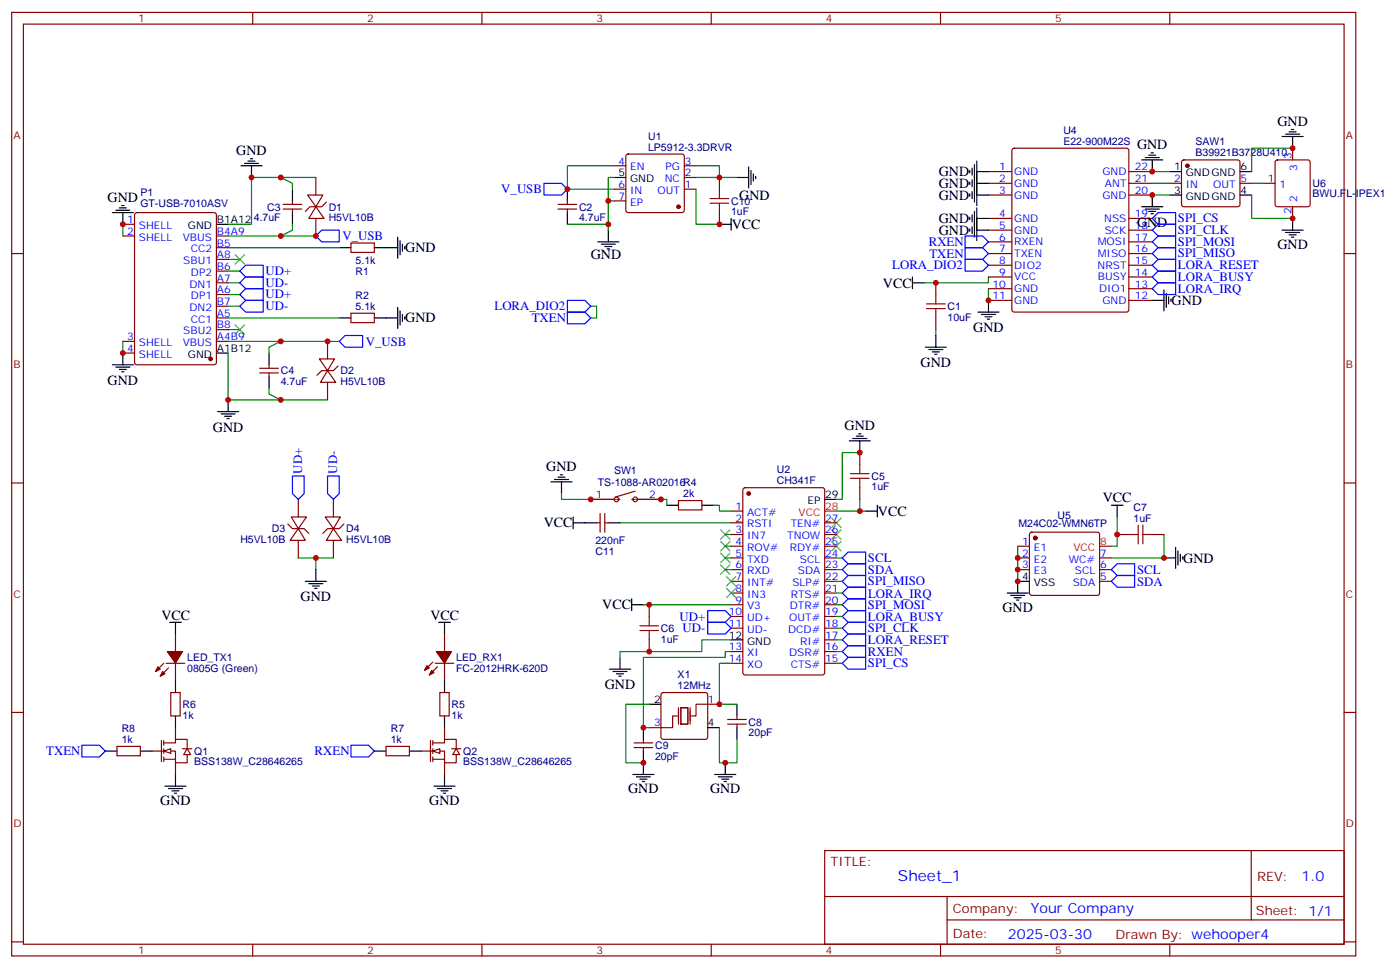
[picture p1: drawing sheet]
<svg xmlns="http://www.w3.org/2000/svg" width="422mm" height="292mm" viewBox="0 0 422 292" stroke-linecap="round" stroke-linejoin="round" font-family="sans-serif">
<g fill="none" stroke="#870000" stroke-width=".35">
<path d="M3.5 3.7h405.4v284.4h-405.4zM7.1 7.3h398.2v277.3h-398.2zM76.2 3.7v3.6M145.3 3.7v3.6M214.5 3.7v3.6M283.6 3.7v3.6M352.8 3.7v3.6M92.8 58.8h4.6l-2.2 3.5zM95.2 53.5v5.3M185.2 57h3.5M185.2 50h3.5M189 46.6l.4-.2h16.3l.5 .2 .2 .5v16.3l-.3 .5-.4 .2h-16.3l-.5-.3-.2-.4v-16.3z"/>
<path d="M206.4 57h3.5M206.4 53.5h3.5M206.4 50h3.5M217 53.5v3.5M298.1 51.7h7.1M298.1 55.2h7.1M298.1 58.8h7.1M305.4 44.9l.5-.2h33.8l.5 .2 .2 .5v47.9l-.2 .5-.5 .3h-33.8l-.5-.3-.2-.5v-47.9zM340.4 51.7h7.1M340.4 55.2h7.1M340.4 58.8h7.1M3.5 76.4h3.6"/>
<path d="M37 71.1h3.6M37 67.6h3.6M40.8 64.3l.5-.2h23.3l.6 .4 .1 44.7-.5 .7h-23.5l-.7-.4v-44.7zM65.3 71.1h3.5M65.3 74.6h3.5M65.3 78.2h3.5M85.4 63h5.6M85.4 61.6h5.6M88.2 60.5v1.1M88.2 63v1.1M95.2 62.3l2.5 3.5h-4.6zM95.2 65.8v5.3"/>
<path d="M98.4 60.9l-1.4 1.4h-3.5l-1.4 1.4M105.8 73.2h7.1v2.9h-7.1zM168.3 63h5.6M168.3 61.6h5.6M171.1 60.5v1.1M171.1 63v1.1M185.2 60.5h3.5M217 64.1v3.5M298.1 76.4h7.1M298.1 65.8h7.1M298.1 69.4h7.1M298.1 72.9h7.1"/>
<path d="M298.1 79.9h7.1M340.4 76.4h7.1M340.4 65.8h7.1M340.4 69.4h7.1M340.4 72.9h7.1M340.4 79.9h7.1M405.3 76.4h3.6M65.3 81.7h3.5M65.3 85.2h3.5M65.3 88.8h3.5M65.3 92.3h3.5M65.3 95.8h3.5"/>
<path d="M65.3 99.3h3.5M105.8 94.4h7.1v2.8h-7.1zM282.2 85.2v3.6M282.2 95.8v3.5M298.1 83.5h7.1M298.1 87h7.1M298.1 90.5h7.1M340.4 83.5h7.1M340.4 87h7.1M340.4 90.5h7.1M37 106.4h3.6M37 102.9h3.6"/>
<path d="M65.3 102.9h3.5M78.3 112.4h5.7M78.3 111h5.7M81.1 109.9v1.1M81.1 112.4v1.1M96.3 108.2h4.6l-2.1 3.5zM98.8 111.7l2.4 3.5h-4.5zM98.8 102.9v5.3M98.8 115.2v5.3M102 110.3l-1.5 1.4h-3.5l-1.4 1.4M259.3 136.4v3.5M3.5 145.6h3.6"/>
<path d="M179.9 157.6h1.1M181 154.7v5.7M182.4 157.6h1M182.4 154.7v5.7M204.6 150.8h7.1v2.9h-7.1zM220.5 154h3.5M220.5 157.6h3.5M224.2 147.2l.5-.2h23.3l.7 .4v55.3l-.5 .7h-23.5l-.6-.5-.1-55.2zM248.7 157.6h3.5M259.3 147v3.5M405.3 145.6h3.6M220.5 161.1h3.5"/>
<path d="M220.5 164.6h3.5M220.5 168.1h3.5M220.5 171.7h3.5M220.5 175.2h3.5M220.5 178.7h3.5M248.7 161.1h3.5M248.7 164.6h3.5M248.7 168.1h3.5M248.7 171.7h3.5M248.7 175.2h3.5M248.7 178.7h3.5M306.9 164.6h3.5"/>
<path d="M306.9 168.1h3.5M306.9 171.7h3.5M310.7 160.6l.4-.2h19.8l.5 .2 .2 .5v17.6l-.2 .5-.5 .2h-19.8l-.4-.2-.3-.5v-17.6zM331.6 168.1h3.5M331.6 171.7h3.5M331.6 175.2h3.5M336.9 161.1h3.5M347.5 161.1h3.5M49.4 199.9l-2.5 2.5M50.1 199.9h5.6M52.9 191.1v5.3M52.9 199.9v5.3"/>
<path d="M130.5 199.5l-2.4 2.5M131.2 199.9h5.7M134.1 191.1v5.3M134.1 199.9v5.3M195.8 182.2v3.6M195.8 192.8v3.6M220.5 182.2h3.5M220.5 185.8h3.5M220.5 189.3h3.5M220.5 196.4h3.5M220.5 199.9h3.5M248.7 182.2h3.5"/>
<path d="M248.7 185.8h3.5M248.7 189.3h3.5M248.7 196.4h3.5M248.7 199.9h3.5M248.7 192.8h3.5M3.5 214.7h3.6M50.8 201.3l-2.5 2.5M51.5 208.7h2.8v7.1h-2.8zM52.9 219.3v3.5M131.9 200.9l-2.4 2.5M132.6 208.7h2.9v7.1h-2.9zM195.8 219.3h3.5"/>
<path d="M199.6 208.9l.4-.2h12.7l.5 .2 .2 .5v12.7l-.2 .5-.5 .2h-12.7l-.5-.2-.2-.5v-12.7zM213.4 212.2h3.6M219.4 216.8h5.7M219.4 218.2h5.7M222.2 215.8v1M222.2 218.2v1.1M405.3 214.7h3.6M35.3 224.9h7v2.9h-7zM45.9 226.3h7v3.6h3.5v-2.5M48.7 223.2v6.3M49.4 223.9h3.5v-1.1h3.5v2.8M49.4 223.2v1.4"/>
<path d="M49.4 225.6v1.4M49.4 228.1v1.4M49.4 228.8h3.5M52.9 229.9v3.5M55 225.6h2.9M116.4 224.9h7.1v2.9h-7.1zM191.2 225.3h5.6M191.2 223.9h5.6M194 222.8v1.1M194 225.3v1M248.7 256.3h156.6v28.3h-156.6zM377.3 256.4v20.8"/>
<path d="M248.7 270.2h156.5M285.6 277.2h119.6M285.6 270.2v14.1M3.5 283.8h3.6M76.2 284.6v3.5M145.3 284.6v3.5M214.5 284.6v3.5M283.6 284.6v3.5M352.8 284.6v3.5M405.3 283.8h3.6"/>
</g>
<g fill="none" stroke="#3c3" stroke-width=".35">
<path d="M70.9 76.8l2.8 2.8M73.7 76.8l-2.8 2.8M70.9 97.9l2.8 2.9M73.7 97.9l-2.8 2.9M217.3 159.7l2.8 2.8M220.1 159.7l-2.8 2.8M250.8 159.7l2.8 2.8M250.8 156.1l2.8 2.9M253.6 159.7l-2.8 2.8M253.6 156.1l-2.8 2.9M217.3 163.2l2.8 2.8M217.3 166.7l2.8 2.8"/>
<path d="M217.3 170.3l2.8 2.8M220.1 163.2l-2.8 2.8M220.1 166.7l-2.8 2.8M220.1 170.3l-2.8 2.8M250.8 163.2l2.8 2.8M253.6 163.2l-2.8 2.8"/>
</g>
<g fill="none" stroke="#008700" stroke-width=".35">
<path d="M84.7 53.5l3.5 1.7v1.8M95.2 53.5h-19.4v14.1h-7M185.2 50h-14.1v7h14.1M185.2 53.5h-1.8v14.1M209.9 57v10.6h7.1M209.9 53.5h12.3M37 67.6v3.5M68.8 74.6h33.5M68.8 78.2h3.5M68.8 71.1h26.4M88.2 67.6v1.8l-3.5 1.7M171.1 67.6h12.3v1.8"/>
<path d="M183.4 60.5h1.8M68.8 85.2h3.5M68.8 88.8h3.5M68.8 95.8h33.5M68.8 99.3h3.5M68.8 92.3h3.5M68.8 81.7h3.5M178.2 92.3h1.7v3.5h-1.7M282.2 99.3v1.8M298.1 83.5v1.7h-19.4M298.1 87v3.5M37 102.9v3.5"/>
<path d="M68.8 106.4v14.1h30M68.8 102.9h33.5M81.1 117v1.7l3.6 1.8M84.7 102.9l-3.6 1.7v1.8M259.3 136.4h-5.3v14.1h-1.8M187 157.6h33.5M252.2 154h8.9M259.3 150.5v3.5M336.9 155.8v8.8h-1.8M218.7 161.1h1.8M218.7 164.6h1.8M218.7 168.1h1.8"/>
<path d="M218.7 171.7h1.8M252.2 168.1h1.8M252.2 171.7h1.8M306.9 164.6v10.6M351 161.1v7h-15.9M194 182.2h26.5M220.5 196.4h-1.8v1.7h-24.7v21.2h1.8M220.5 199.9h-3.5v12.3h5.2M220.5 192.8h-8.8v3.6h-24.7v1.7M195.8 212.2h-7.1v17.7h5.3M217 219.3v10.6h5.2v-7.1"/>
</g>
<g fill="none" stroke="#000" stroke-width=".35">
<path d="M72.7 50h6.3M73.7 49.2h4.3M74.8 48.5h2.1M75.5 47.8h.7M75.8 50v3.5M88.2 57v3.5M171.1 57v3.5M185.2 53.5h3.5M222.2 53.5h3.6M225.8 50.3v6.4M226.5 51.4v4.2M227.2 52.4v2.1"/>
<path d="M227.9 53.1v.7M292.5 51.4v.7M292.5 54.9v.7M292.5 58.4v.7M293.2 50.7v2.1M293.2 54.2v2.1M293.2 57.7v2.1M293.9 49.6v11.3M294.6 51.7h3.5M294.6 48.5v13.4M294.6 55.2h3.5M294.6 58.8h3.5"/>
<path d="M344.3 48.2h6.4M345.4 47.5h4.2M346.4 46.8h2.1M347.1 46.1h.7M347.5 48.2v3.5M347.5 58.8v3.5M33.9 64.1h6.3M34.9 63.4h4.3M36 62.7h2.1M36.7 61.9h.7M37 64.1v3.5M65.3 67.6h3.5"/>
<path d="M88.2 64.1v3.5M102.3 74.6h3.5M112.9 74.6h7M119.9 71.5v6.3M120.6 72.5v4.3M121.4 73.6v2.1M122.1 74.3v.7M171.1 64.1v3.5M180.3 72.9h6.3M181.3 73.6h4.3M182.4 74.3h2.1M183.1 75h.7"/>
<path d="M183.4 69.4v3.5M217 67.6h3.5M220.5 65.8v3.6M292.5 65.5v.7M292.5 69v.7M293.2 64.8v2.1M293.2 68.3v2.1M293.9 63.7v7.8M294.6 62.7v9.8M294.6 65.8h3.5M294.6 69.4h3.5M344.3 62.3h6.4"/>
<path d="M345.4 63h4.2M346.4 63.7h2.1M347.1 64.4h.7M102.3 95.8h3.5M112.9 95.8h7M119.9 92.6v6.4M120.6 93.7v4.2M121.4 94.8v2.1M122.1 95.5v.7M275.2 85.2h3.5M275.2 83.5v3.5M294.9 94.1h6.4"/>
<path d="M296 94.8h4.2M297 95.5h2.2M297.7 96.2h.7M298.1 90.5v3.6M347.5 90.5h3.5M351 87.3v6.4M351.7 88.4v4.2M352.4 89.5v2.1M353.1 90.2v.7M33.9 109.9h6.3M34.9 110.6h4.3M36 111.3h2.1"/>
<path d="M36.7 112h.7M37 106.4v3.5M65.3 106.4h3.5M81.1 106.4v3.5M81.1 113.5v3.5M279 104.6h6.4M280.1 105.3h4.2M281.2 106h2.1M281.9 106.8h.7M282.2 101.1v3.5M65.6 124h6.4M66.7 124.7h4.2"/>
<path d="M67.7 125.4h2.1M68.4 126.2h.7M68.8 120.5v3.5M256.1 132.9h6.4M257.2 132.2h4.2M258.2 131.4h2.1M258.9 130.7h.7M259.3 132.9v3.5M166.2 145.2h6.3M167.2 144.5h4.2M168.3 143.8h2.1M169 143.1h.7"/>
<path d="M169.3 145.2v3.5M172.9 157.6h7M172.9 155.8v3.5M183.4 157.6h3.6M201.1 152.3h3.5M211.7 152.3h3.5M248.7 150.5h3.5M261.1 154h3.5M264.6 152.3v3.5M335.1 152.3h3.6M336.9 152.3v3.5M303.7 178.7h6.4"/>
<path d="M304.8 179.4h4.2M310.4 175.2h-3.5v3.5M351 168.1h3.5M354.5 165v6.3M355.2 166v4.3M356 167.1v2.1M356.7 167.8v.7M187 198.1v3.5M190.5 182.2h3.5M190.5 180.5v3.5M220.5 192.8h3.5M305.9 180.1h2.1"/>
<path d="M306.6 180.8h.7M52.9 205.2v3.5M52.9 215.8v3.5M134.1 205.2v3.5M134.1 215.8v3.5M183.8 201.6h6.3M184.9 202.4h4.2M185.9 203.1h2.1M186.6 203.8h.7M194 219.3v3.5M195.8 212.2h3.5M213.4 219.3h3.6"/>
<path d="M222.2 212.2v3.6M222.2 219.3v3.5M31.7 226.3h3.6M42.3 226.3h3.6M49.7 236.9h6.4M50.8 237.6h4.2M51.9 238.3h2.1M52.6 239h.7M52.9 233.4v3.5M112.9 226.3h3.5M123.5 226.3h3.5M130.9 236.9h6.3"/>
<path d="M131.9 237.6h4.3M133 238.3h2.1M133.7 239h.7M134.1 233.4v3.5M190.9 233.4h6.3M191.9 234.1h4.2M193 234.8h2.1M193.7 235.5h.7M194 226.3v7.1M215.5 233.4h6.4M216.6 234.1h4.2M217.7 234.8h2.1"/>
<path d="M218.4 235.5h.7M218.7 229.9v3.5"/>
</g>
<g fill="#870000" stroke="#870000" stroke-width=".35">
<path d="M130.2 202l.7 .7-1.4 .7z"/>
<path d="M128.8 200.6l.7 .7-1.4 .7z"/>
<path d="M131.6 196.4h4.6l-2.1 3.5z"/>
<path d="M49 202.4l.7 .7-1.4 .7z"/>
<path d="M47.6 200.9l.7 .7-1.4 .8z"/>
<path d="M50.4 196.4h4.6l-2.1 3.5z"/>
<circle cx="225.8" cy="148.7" r=".53"/>
<circle cx="312.2" cy="162.1" r=".53"/>
<circle cx="63.5" cy="108.2" r=".53"/>
<circle cx="204.6" cy="62.3" r=".53"/>
</g>
<path d="M248.7 154h3.5M331.6 164.6h3.5" fill="none" stroke="#f00" stroke-width=".35"/>
<g fill="none" stroke="#00f" stroke-width=".35">
<path d="M164 55.2h5.3l1.8 1.8-1.8 1.8h-5.3zM95.2 71.1l1.8-1.7h5.3v3.5h-5.3zM291 78.2h5.3l1.8 1.7-1.8 1.8h-5.3zM347.5 69.4l1.7-1.8h5.3v3.5h-5.3zM347.5 79.9l1.7-1.7h5.3v3.5h-5.3zM349.2 64.1h5.3v3.5h-5.3l-1.7-1.8zM349.2 74.6h5.3v3.6h-5.3l-1.7-1.8zM349.2 71.1h5.3v3.5h-5.3l-1.7-1.7zM72.3 81.7l1.8-1.8h5.3v3.6h-5.3zM72.3 88.8l1.8-1.8h5.3v3.5h-5.3zM72.3 85.2l1.8-1.7h5.3v3.5h-5.3zM74.1 90.5h5.3v3.6h-5.3l-1.8-1.8z"/>
<path d="M171.1 90.5h5.3l1.8 1.8-1.8 1.8h-5.3zM347.5 87l1.7-1.8h5.3v3.6h-5.3zM349.2 81.7h5.3v3.5h-5.3l-1.7-1.7zM102.3 102.9l1.8-1.8h5.3v3.5h-5.3zM254 168.1l1.8-1.7h5.3v3.5h-5.3zM254 171.7l1.8-1.8h5.3v3.5h-5.3zM335.1 171.7l1.8-1.8h5.3v3.5h-5.3zM335.1 175.2l1.8-1.8h5.3v3.6h-5.3zM213.4 187.5h5.3l1.8 1.8-1.8 1.8h-5.3zM213.4 184h5.3l1.8 1.8-1.8 1.7h-5.3zM24.7 224.6h5.3l1.7 1.7-1.7 1.8h-5.3zM105.8 224.6h5.3l1.8 1.7-1.8 1.8h-5.3z"/>
</g>
<path d="M204.3 215.8h-1.5v3.5h-3.5M204.6 213.3v4.9M205.3 213.3h2.1v4.9h-2.1zM208.1 213.3v4.9M213.4 212.2h-3.5v3.6h-1.4" fill="none" stroke="#870012" stroke-width=".35"/>
<g fill="none" stroke="#a10000" stroke-width=".35">
<path d="M214.1 59.8h5.7M217 57v2.8M214.1 61.2h5.7M217 61.2v2.9M279.4 93h5.6M279.4 91.6h5.6M282.2 88.8v2.8M282.2 93v2.8M259.3 139.9v2.8M256.5 144.1h5.6M256.5 142.7h5.6M259.3 144.1v2.9"/>
<path d="M343.3 158.3v5.6M344.7 158.3v5.6M340.4 161.1h2.9M344.7 161.1h2.8M193 190h5.6M193 188.6h5.6M195.8 185.8v2.8M195.8 190v2.8"/>
</g>
<g fill="#fff" stroke="#870000" stroke-width=".35">
<path d="M56.4 225.6l1.1 1.8h-2.1z"/>
<path d="M49.4 226.3l2.1-.7v1.4z"/>
</g>
<path d="M134.1 219.3v3.5M127 226.3h7.1v3.6h3.5v-2.5M129.8 223.2v6.3M130.5 223.9h3.6v-1.1h3.5v2.8M130.5 223.2v1.4M130.5 225.6v1.4M130.5 228.1v1.4M130.5 228.8h3.6M134.1 229.9v3.5M136.2 225.6h2.8" fill="none" stroke="#870000" stroke-width=".35"/>
<g fill="#fff" stroke="#870000" stroke-width=".35">
<path d="M137.6 225.6l1 1.8h-2.1z"/>
<path d="M130.5 226.3l2.1-.7v1.4z"/>
</g>
<g fill="none" stroke="#00f" stroke-width=".35">
<path d="M291 71.1h5.3l1.8 1.8-1.8 1.7h-5.3zM291 74.6h5.3l1.8 1.8-1.8 1.8h-5.3zM171.1 94.1h5.3l1.8 1.7-1.8 1.8h-5.3zM88.2 143.4h3.5v5.3l-1.7 1.8-1.8-1.8zM98.8 143.4h3.5v5.3l-1.8 1.8-1.7-1.8zM254 178.7l1.8-1.7h5.3v3.5h-5.3zM255.8 173.4h5.3v3.6h-5.3l-1.8-1.8zM254 196.4l1.8-1.8h5.3v3.5h-5.3zM254 185.8l1.8-1.8h5.3v3.5h-5.3zM254 192.8l1.8-1.7h5.3v3.5h-5.3zM254 189.3l1.8-1.8h5.3v3.6h-5.3zM254 182.2l1.8-1.7h5.3v3.5h-5.3z"/>
<path d="M254 199.9l1.8-1.8h5.3v3.5h-5.3z"/>
</g>
<g fill="none" stroke="#008700" stroke-width=".35">
<path d="M209.9 50h7.1v3.5M347.5 51.7h5.3M347.5 58.8h5.3M347.5 55.2h5.3M377.5 58.8v7h12.3M377.5 55.2h3.5M389.8 44.7h-12.3v7M169.3 148.7v1.8h17.7M190.5 150.5h10.6v1.8M215.2 152.3h1.8v1.7h3.5M90 168.1h5.2v3.6M95.2 168.1h5.3"/>
<path d="M252.2 175.2h1.8M252.2 178.7h1.8M252.2 199.9h1.8M252.2 182.2h1.8M252.2 189.3h1.8M252.2 192.8h1.8M252.2 185.8h1.8M252.2 196.4h1.8"/>
</g>
<path d="M219.1 173.8l2.8 2.8M219.1 177.3l2.8 2.8M221.9 173.8l-2.8 2.8M221.9 177.3l-2.8 2.8" fill="none" stroke="#3c3" stroke-width=".35"/>
<g fill="none" stroke="#870000" stroke-width=".35">
<path d="M352.8 55.2h3.5M356.5 48.4l.5-.2h16.2l.5 .2 .2 .5v12.7l-.2 .5-.5 .2h-16.2l-.5-.2-.2-.5v-12.7zM373.9 55.2h3.6M381 55.2h3.5M384.8 48.4l.4-.2h9.2l.5 .2 .2 .5v12.7l-.2 .5-.5 .2h-9.2l-.5-.2-.2-.5v-12.7zM389.8 44.7v3.5M389.8 62.3v3.5M86.8 157.9l1.4 1.4h3.5l1.4 1.4M87.8 155.8h4.6l-2.4 3.5zM90 159.3l2.1 3.5h-4.6zM90 150.5v5.3M98.1 155.8h4.6l-2.2 3.5z"/>
<path d="M100.5 159.3l2.5 3.5h-4.6zM100.5 150.5v5.3M103.7 157.9l-1.4 1.4h-3.5l-1.4 1.4M178.2 150.5h7M191.6 148l-6 1.8M192.3 150.5h7M90 162.8v5.3M100.5 162.8v5.3"/>
<circle cx="185.9" cy="150.5" r=".71"/>
<circle cx="191.6" cy="150.5" r=".71"/>
</g>
<g fill="none" stroke="#000" stroke-width=".35">
<path d="M388.8 39.7h2.1M389.5 39h.7M352.8 51.7h3.5M352.8 58.8h3.5M373.9 51.7h3.6M373.9 58.8h3.6M386.6 41.1h6.4M387.7 40.4h4.2M389.8 41.1v3.6M386.6 69.4h6.4M387.7 70.1h4.2M388.8 70.8h2.1"/>
<path d="M389.5 71.5h.7M389.8 65.8v3.6M92.1 175.2h6.3M93.1 175.9h4.3M94.2 176.6h2.1M94.9 177.3h.7M95.2 171.7v3.5M51.2 187.5h3.5M52.9 187.5v3.6M132.3 187.5h3.5M134.1 187.5v3.6"/>
</g>
<circle cx="358.1" cy="50" r=".53" fill="#870000" stroke="#870000" stroke-width=".35"/>
<g fill="#c00">
<circle cx="298.1" cy="90.5" r=".88"/>
<circle cx="259.3" cy="154" r=".88"/>
<circle cx="194" cy="219.3" r=".88"/>
<circle cx="194" cy="229.9" r=".88"/>
<circle cx="217" cy="212.2" r=".88"/>
<circle cx="218.7" cy="229.9" r=".88"/>
<circle cx="306.9" cy="175.2" r=".88"/>
<circle cx="306.9" cy="168.1" r=".88"/>
<circle cx="306.9" cy="171.7" r=".88"/>
<circle cx="84.7" cy="120.5" r=".88"/>
<circle cx="84.7" cy="102.9" r=".88"/>
<circle cx="84.7" cy="71.1" r=".88"/>
<circle cx="84.7" cy="53.5" r=".88"/>
<circle cx="68.8" cy="120.5" r=".88"/>
<circle cx="95.3" cy="71.1" r=".88"/>
<circle cx="75.8" cy="53.5" r=".88"/>
<circle cx="98.8" cy="102.9" r=".88"/>
<circle cx="37" cy="106.4" r=".88"/>
<circle cx="37" cy="67.6" r=".88"/>
<circle cx="171.1" cy="57" r=".88"/>
<circle cx="183.4" cy="67.6" r=".88"/>
<circle cx="183.4" cy="60.5" r=".88"/>
<circle cx="259.3" cy="136.4" r=".88"/>
<circle cx="195.8" cy="182.2" r=".88"/>
<circle cx="195.8" cy="196.4" r=".88"/>
<circle cx="336.9" cy="161.1" r=".88"/>
<circle cx="351" cy="168.1" r=".88"/>
<circle cx="217" cy="53.5" r=".88"/>
<circle cx="217" cy="67.6" r=".88"/>
<circle cx="282.2" cy="85.2" r=".88"/>
<circle cx="95.3" cy="168.1" r=".88"/>
<circle cx="347.5" cy="51.7" r=".88"/>
<circle cx="347.5" cy="58.8" r=".88"/>
<circle cx="389.8" cy="65.8" r=".88"/>
<circle cx="389.8" cy="44.7" r=".88"/>
<circle cx="199.3" cy="150.5" r=".88"/>
<circle cx="178.2" cy="150.5" r=".88"/>
</g>
<text font-size="4.6" fill="#00f" x="270.8" y="265.4">Sheet_1</text>
<g font-size="4.2">
<text x="385.2" y="37.9">GND</text>
<text x="71.3" y="46.7">GND</text>
<text x="342.9" y="45">GND</text>
<text x="283.1" y="53.1">GND</text>
<text x="283.1" y="56.6">GND</text>
<text x="32.5" y="60.8">GND</text>
<text x="223" y="60.2">GND</text>
<text x="283.1" y="60.1">GND</text>
<text x="220.7" y="69">VCC</text>
<text x="283.1" y="67.2">GND</text>
<text x="283.1" y="70.7">GND</text>
<text x="342.9" y="68.4">GND</text>
<text x="122.2" y="76">GND</text>
<text x="385.2" y="75">GND</text>
<text x="178.2" y="78.2">GND</text>
<text x="266.3" y="86.7">VCC</text>
<text x="353.3" y="91.9">GND</text>
<text x="122.2" y="97.2">GND</text>
<text x="293.5" y="100">GND</text>
<text x="277.6" y="110.6">GND</text>
<text x="32.5" y="115.9">GND</text>
<text x="64.2" y="130.1">GND</text>
<text x="254.7" y="129.6">GND</text>
<text x="164.7" y="142.1">GND</text>
<text x="264.8" y="155.4">VCC</text>
<text x="332.5" y="151.1">VCC</text>
<text x="164" y="159">VCC</text>
<text x="356.8" y="169.5">GND</text>
<text x="90.7" y="181.2">GND</text>
<text x="181.6" y="183.6">VCC</text>
<text x="302.3" y="184.4">GND</text>
<text x="48.7" y="186.8">VCC</text>
<text x="129.8" y="186.8">VCC</text>
<text x="182.4" y="207.7">GND</text>
<text x="189.4" y="239">GND</text>
<text x="214.1" y="239">GND</text>
<text x="48.3" y="242.6">GND</text>
<text x="129.5" y="242.6">GND</text>
</g>
<g font-size="4.2" fill="#00f">
<text x="392.5" y="265.6">1.0</text>
<text x="310.9" y="275.2">Your Company</text>
<text x="304" y="283">2025-03-30</text>
</g>
<g font-size="3.9" fill="#00f">
<text x="151.2" y="58.2">V_USB</text>
<text x="355.2" y="67">SPI_CS</text>
<text x="355.2" y="70.5">SPI_CLK</text>
<text x="103.3" y="72.4">V_USB</text>
<text x="280.1" y="74.1">RXEN</text>
<text x="280.3" y="77.7">TXEN</text>
<text x="355.2" y="77.5">SPI_MISO</text>
<text x="355.2" y="74">SPI_MOSI</text>
<text x="80.1" y="82.9">UD+</text>
<text x="269.1" y="81.2">LORA_DIO2</text>
<text x="355.2" y="81.1">LORA_RESET</text>
<text x="80.1" y="89.9">UD+</text>
<text x="80.1" y="86.4">UD-</text>
<text x="355.2" y="88.2">LORA_IRQ</text>
<text x="355.2" y="84.6">LORA_BUSY</text>
<text x="80.1" y="93.5">UD-</text>
<text x="149.1" y="93.5">LORA_DIO2</text>
<text x="160.4" y="97.1">TXEN</text>
<text x="110.3" y="104.2">V_USB</text>
<text x="91.1" y="142.7" transform="rotate(-90 91.1 142.7)">UD+</text>
<text x="101.7" y="142.7" transform="rotate(-90 101.7 142.7)">UD-</text>
<text x="261.8" y="169.5">SCL</text>
<text x="261.8" y="173">SDA</text>
<text x="342.9" y="173">SCL</text>
<text x="261.8" y="176.3">SPI_MISO</text>
<text x="342.9" y="176.5">SDA</text>
<text x="261.8" y="183.4">SPI_MOSI</text>
<text x="261.8" y="180.1">LORA_IRQ</text>
<text x="205" y="187">UD+</text>
<text x="205.9" y="190.5">UD-</text>
<text x="261.8" y="187.2">LORA_BUSY</text>
<text x="261.8" y="190.5">SPI_CLK</text>
<text x="261.8" y="197.6">RXEN</text>
<text x="261.8" y="194">LORA_RESET</text>
<text x="261.8" y="201.1">SPI_CS</text>
<text x="14" y="227.7">TXEN</text>
<text x="94.9" y="227.6">RXEN</text>
</g>
<g font-size="3.9" fill="#800">
<text x="250.5" y="260.9">TITLE:</text>
<text x="379.1" y="265.6">REV:</text>
<text x="287.4" y="275.1">Company:</text>
<text x="378.7" y="275.7">Sheet: 1/1</text>
<text x="287.4" y="282.8">Date:</text>
<text x="336.4" y="282.9">Drawn By: wehooper4</text>
</g>
<g font-size="3.2" fill="#800">
<text x="41.6" y="6.7">1</text>
<text x="110.8" y="6.7">2</text>
<text x="179.9" y="6.7">3</text>
<text x="249.1" y="6.7">4</text>
<text x="318.2" y="6.7">5</text>
<text x="4.1" y="41.8">A</text>
<text x="405.9" y="41.8">A</text>
<text x="4.1" y="111">B</text>
<text x="405.9" y="111">B</text>
<text x="4.1" y="180.1">C</text>
<text x="405.9" y="180.1">C</text>
<text x="4.1" y="249.3">D</text>
<text x="405.9" y="249.3">D</text>
<text x="41.6" y="287.5">1</text>
<text x="110.8" y="287.5">2</text>
<text x="179.9" y="287.5">3</text>
<text x="249.1" y="287.5">4</text>
<text x="318.2" y="287.5">5</text>
</g>
<g font-size="3.2" fill="#000080">
<text x="320.7" y="40.5">U4</text>
<text x="195.4" y="45.4">LP5912-3.3DRVR</text>
<text x="195.4" y="42.3">U1</text>
<text x="320.7" y="43.6">E22-900M22S</text>
<text x="360.5" y="47">B39921B3728U410</text>
<text x="360.5" y="43.8">SAW1</text>
<text x="42.3" y="59">P1</text>
<text x="395.8" y="59.5">BWU.FL-IPEX1</text>
<text x="395.8" y="56.4">U6</text>
<text x="42.3" y="62.3">GT-USB-7010ASV</text>
<text x="80.6" y="63.4">C3</text>
<text x="99.1" y="63.4">D1</text>
<text x="174.6" y="63.4">C2</text>
<text x="220.5" y="64.9">1uF</text>
<text x="220.5" y="61.7">C10</text>
<text x="76.5" y="66.6">4.7uF</text>
<text x="99.1" y="66.6">H5VL10B</text>
<text x="174.6" y="66.6">4.7uF</text>
<text x="107.3" y="79.6">5.1k</text>
<text x="107.3" y="82.8">R1</text>
<text x="107.3" y="93.3">5.1k</text>
<text x="107.3" y="90.2">R2</text>
<text x="285.8" y="93.4">C1</text>
<text x="285.8" y="96.6">10uF</text>
<text x="84.7" y="112.8">C4</text>
<text x="102.7" y="112.8">D2</text>
<text x="84.7" y="116">4.7uF</text>
<text x="102.7" y="116">H5VL10B</text>
<text x="185.2" y="142.8">SW1</text>
<text x="234.3" y="142.6">U2</text>
<text x="180.3" y="146.4">TS-1088-AR02016R4</text>
<text x="206" y="149.8">2k</text>
<text x="234.3" y="145.9">CH341F</text>
<text x="262.8" y="147.8">1uF</text>
<text x="262.8" y="144.6">C5</text>
<text x="341.9" y="154">C7</text>
<text x="82" y="160.4">D3</text>
<text x="104.4" y="160.4">D4</text>
<text x="307.1" y="158.7">M24C02-WMN6TP</text>
<text x="318.9" y="156.3">U5</text>
<text x="341.9" y="157.2">1uF</text>
<text x="72.5" y="163.6">H5VL10B</text>
<text x="104.4" y="163.6">H5VL10B</text>
<text x="179.6" y="163.9">220nF</text>
<text x="179.6" y="167.2">C11</text>
<text x="199.3" y="190.4">C6</text>
<text x="199.3" y="193.6">1uF</text>
<text x="56.4" y="202.5">0805G (Green)</text>
<text x="56.4" y="199.3">LED_TX1</text>
<text x="137.6" y="202.4">FC-2012HRK-620D</text>
<text x="137.6" y="199.2">LED_RX1</text>
<text x="204.4" y="207.6">12MHz</text>
<text x="204.4" y="204.4">X1</text>
<text x="55" y="213.4">R6</text>
<text x="136.2" y="213.4">R5</text>
<text x="36.7" y="220.7">R8</text>
<text x="55" y="216.6">1k</text>
<text x="117.8" y="220.7">R7</text>
<text x="136.2" y="216.6">1k</text>
<text x="225.8" y="221.8">20pF</text>
<text x="225.8" y="218.7">C8</text>
<text x="36.7" y="223.9">1k</text>
<text x="58.6" y="227.5">Q1</text>
<text x="117.8" y="223.9">1k</text>
<text x="139.7" y="227.5">Q2</text>
<text x="197.6" y="225.7">C9</text>
<text x="58.6" y="230.6">BSS138W_C28646265</text>
<text x="139.7" y="230.6">BSS138W_C28646265</text>
<text x="197.6" y="228.9">20pF</text>
</g>
<g font-size="3.2" fill="#00f">
<text x="186.5" y="49.6">4</text>
<text x="190" y="51.4">EN</text>
<text x="200.7" y="51.4">PG</text>
<text x="206.6" y="53.1">2</text>
<text x="206.6" y="49.6">3</text>
<text x="301.4" y="51.4">1</text>
<text x="305.9" y="52.8">GND</text>
<text x="332.4" y="52.8">GND</text>
<text x="342.2" y="51.4">22</text>
<text x="389.5" y="48" transform="rotate(-90 389.5 48)">3</text>
<text x="391.2" y="51.5" transform="rotate(-90 391.2 51.5)">3</text>
<text x="186.5" y="56.7">6</text>
<text x="190" y="58.4">IN</text>
<text x="198.3" y="58.4">OUT</text>
<text x="200.5" y="54.9">NC</text>
<text x="206.6" y="56.7">1</text>
<text x="301.4" y="58.4">3</text>
<text x="301.4" y="54.9">2</text>
<text x="305.9" y="59.8">GND</text>
<text x="305.9" y="56.3">GND</text>
<text x="332.4" y="59.8">GND</text>
<text x="333.2" y="56.3">ANT</text>
<text x="342.2" y="54.9">21</text>
<text x="342.2" y="58.4">20</text>
<text x="354.1" y="54.9">2</text>
<text x="357.6" y="56.7">IN</text>
<text x="365.9" y="56.7">OUT</text>
<text x="374.1" y="54.9">5</text>
<text x="382.3" y="54.9">1</text>
<text x="385.8" y="56.7">1</text>
<text x="186.5" y="60.2">7</text>
<text x="190" y="61.9">EP</text>
<text x="301.4" y="65.5">4</text>
<text x="342.2" y="65.5">19</text>
<text x="389.5" y="64.5" transform="rotate(-90 389.5 64.5)">2</text>
<text x="391.2" y="61" transform="rotate(-90 391.2 61)">2</text>
<text x="38.4" y="70.8">2</text>
<text x="38.4" y="67.2">1</text>
<text x="41.9" y="69">SHELL</text>
<text x="65.4" y="70.8">B4A9</text>
<text x="301.4" y="69">5</text>
<text x="305.9" y="70.4">GND</text>
<text x="305.9" y="66.9">GND</text>
<text x="333" y="66.9">NSS</text>
<text x="333.1" y="70.4">SCK</text>
<text x="342.2" y="69">18</text>
<text x="41.9" y="72.5">SHELL</text>
<text x="55.1" y="72.5">VBUS</text>
<text x="57.5" y="76.1">CC2</text>
<text x="65.4" y="74.3">B5</text>
<text x="65.4" y="77.8">A8</text>
<text x="301.4" y="76.1">7</text>
<text x="301.4" y="72.5">6</text>
<text x="305.9" y="77.5">TXEN</text>
<text x="305.9" y="73.9">RXEN</text>
<text x="331.1" y="73.9">MOSI</text>
<text x="331.1" y="77.5">MISO</text>
<text x="342.2" y="72.5">17</text>
<text x="342.2" y="76.1">16</text>
<text x="55.3" y="79.6">SBU1</text>
<text x="57.6" y="83.1">DP2</text>
<text x="65.4" y="81.4">B6</text>
<text x="301.4" y="83.1">9</text>
<text x="301.4" y="79.6">8</text>
<text x="305.9" y="81">DIO2</text>
<text x="331" y="81">NRST</text>
<text x="342.2" y="79.6">15</text>
<text x="342.2" y="83.1">14</text>
<text x="57.1" y="86.6">DN1</text>
<text x="65.4" y="84.9">A7</text>
<text x="65.4" y="88.4">A6</text>
<text x="299.4" y="86.6">10</text>
<text x="305.9" y="88.1">GND</text>
<text x="305.9" y="84.5">VCC</text>
<text x="331.1" y="84.5">BUSY</text>
<text x="331.4" y="88.1">DIO1</text>
<text x="342.2" y="86.6">13</text>
<text x="57.1" y="93.7">DN2</text>
<text x="57.6" y="90.2">DP1</text>
<text x="65.4" y="91.9">B7</text>
<text x="65.4" y="95.5">A5</text>
<text x="299.4" y="90.2">11</text>
<text x="305.9" y="91.6">GND</text>
<text x="332.4" y="91.6">GND</text>
<text x="342.2" y="90.2">12</text>
<text x="55.3" y="100.8">SBU2</text>
<text x="57.5" y="97.2">CC1</text>
<text x="65.4" y="99">B8</text>
<text x="38.4" y="106">4</text>
<text x="38.4" y="102.5">3</text>
<text x="41.9" y="107.8">SHELL</text>
<text x="41.9" y="104.3">SHELL</text>
<text x="55.1" y="104.3">VBUS</text>
<text x="65.4" y="102.5">A4B9</text>
<text x="179.7" y="150.1">1</text>
<text x="195.8" y="150.1">2</text>
<text x="221.8" y="153.7">1</text>
<text x="225.3" y="155.4">ACT#</text>
<text x="221.8" y="157.2">2</text>
<text x="221.8" y="160.7">3</text>
<text x="225.3" y="159">RSTI</text>
<text x="238.5" y="159">TEN#</text>
<text x="248.9" y="160.7">26</text>
<text x="248.9" y="157.2">27</text>
<text x="221.8" y="164.3">4</text>
<text x="221.8" y="167.8">5</text>
<text x="225.3" y="162.5">IN7</text>
<text x="225.3" y="166">ROV#</text>
<text x="237.4" y="162.5">TNOW</text>
<text x="238.2" y="166">RDY#</text>
<text x="248.9" y="167.8">24</text>
<text x="248.9" y="164.3">25</text>
<text x="308.3" y="164.3">1</text>
<text x="308.3" y="167.8">2</text>
<text x="311.7" y="166">E1</text>
<text x="331.8" y="167.8">7</text>
<text x="221.8" y="171.3">6</text>
<text x="225.3" y="169.5">TXD</text>
<text x="225.3" y="173.1">RXD</text>
<text x="240.6" y="173.1">SDA</text>
<text x="241.3" y="169.5">SCL</text>
<text x="248.9" y="171.3">23</text>
<text x="308.3" y="171.3">3</text>
<text x="311.7" y="169.5">E2</text>
<text x="311.7" y="173.1">E3</text>
<text x="322.4" y="169.5">WC#</text>
<text x="324.2" y="173.1">SCL</text>
<text x="331.8" y="171.3">6</text>
<text x="221.8" y="174.8">7</text>
<text x="221.8" y="178.4">8</text>
<text x="225.3" y="176.6">INT#</text>
<text x="239" y="176.6">SLP#</text>
<text x="248.9" y="178.4">21</text>
<text x="248.9" y="174.8">22</text>
<text x="323.5" y="176.6">SDA</text>
<text x="331.8" y="174.8">5</text>
<text x="219.8" y="185.4">10</text>
<text x="221.8" y="181.9">9</text>
<text x="225.3" y="180.1">IN3</text>
<text x="225.3" y="183.7">V3</text>
<text x="238.2" y="183.7">DTR#</text>
<text x="238.5" y="180.1">RTS#</text>
<text x="248.9" y="185.4">19</text>
<text x="248.9" y="181.9">20</text>
<text x="219.8" y="188.9">11</text>
<text x="225.3" y="187.2">UD+</text>
<text x="225.3" y="190.7">UD-</text>
<text x="237.7" y="190.7">DCD#</text>
<text x="238" y="187.2">OUT#</text>
<text x="248.9" y="188.9">18</text>
<text x="219.8" y="196">13</text>
<text x="225.3" y="197.8">XI</text>
<text x="238" y="197.8">DSR#</text>
<text x="241.3" y="194.2">RI#</text>
<text x="248.9" y="196">16</text>
<text x="248.9" y="192.5">17</text>
<text x="219.8" y="199.5">14</text>
<text x="225.3" y="201.3">XO</text>
<text x="238.5" y="201.3">CTS#</text>
<text x="248.9" y="199.5">15</text>
<text x="213.4" y="211.9">1</text>
<text x="197.3" y="218.9">3</text>
</g>
<g font-size="3.2">
<text x="186.5" y="53.1">5</text>
<text x="354.1" y="51.4">1</text>
<text x="357.6" y="53.1">GNDGND</text>
<text x="374.1" y="51.4">6</text>
<text x="190" y="54.9">GND</text>
<text x="354.1" y="58.4">3</text>
<text x="374.1" y="58.4">4</text>
<text x="357.6" y="60.2">GNDGND</text>
<text x="56.7" y="69">GND</text>
<text x="65.4" y="67.2">B1A12</text>
<text x="56.7" y="107.8">GND</text>
<text x="65.4" y="106">A1B12</text>
<text x="243.5" y="151.9">EP</text>
<text x="248.9" y="150.1">29</text>
<text x="308.3" y="174.8">4</text>
<text x="311.7" y="176.6">VSS</text>
<text x="219.8" y="192.5">12</text>
<text x="225.3" y="194.2">GND</text>
<text x="197.3" y="211.9">2</text>
<text x="213.4" y="218.9">4</text>
</g>
<g font-size="3.2" fill="#f00">
<text x="240.8" y="155.4">VCC</text>
<text x="248.9" y="153.7">28</text>
<text x="323.7" y="166">VCC</text>
<text x="331.8" y="164.3">8</text>
</g>
</svg>
